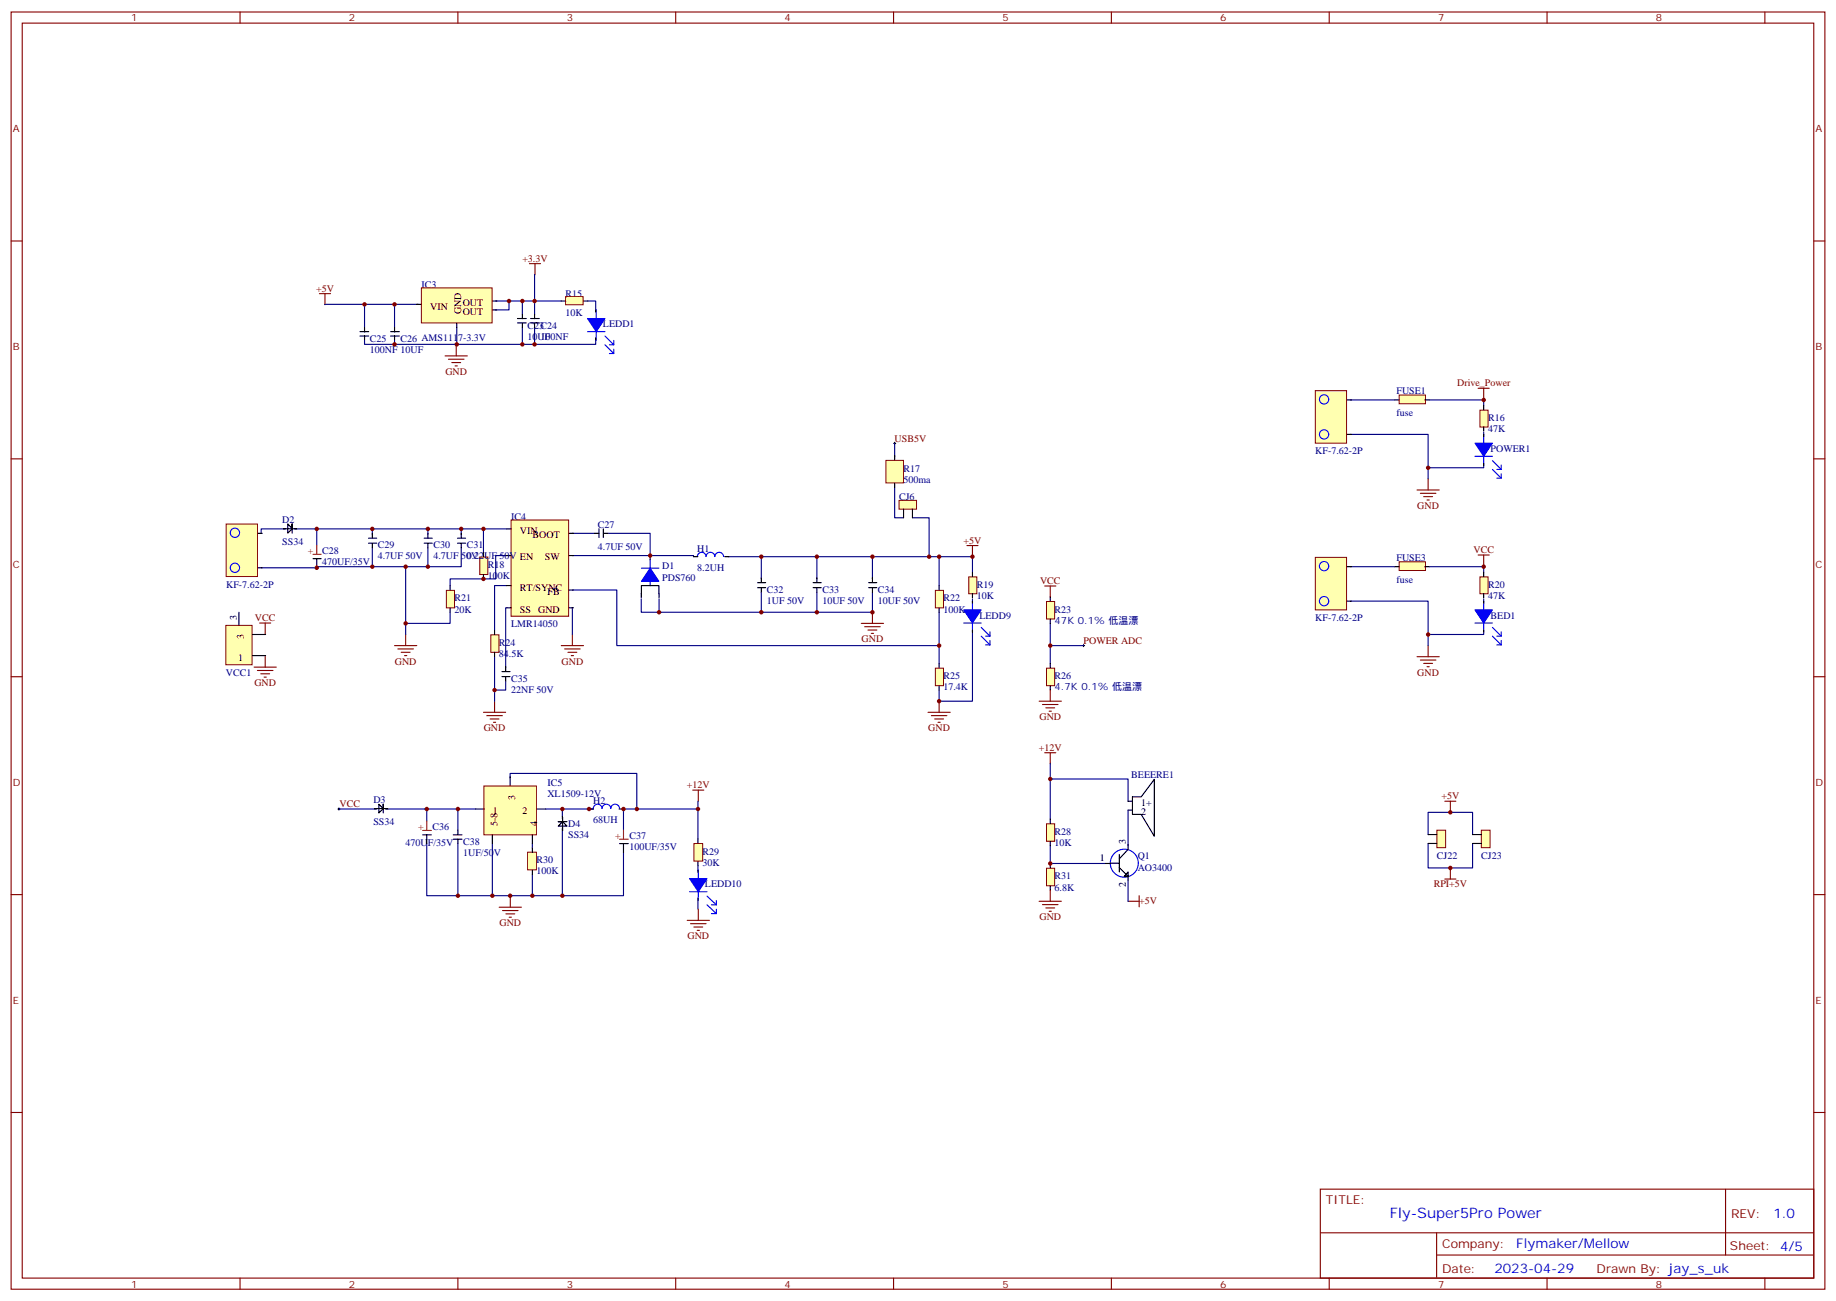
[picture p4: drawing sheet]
<svg xmlns="http://www.w3.org/2000/svg" width="583mm" height="413mm" viewBox="0 0 583 413" stroke-linecap="round" stroke-linejoin="round" font-family="sans-serif">
<g fill="none" stroke="#800000" stroke-width=".35">
<path d="M101.4 93.2h3.5M103.2 93.2v3.5M168.1 83.7h3.5M169.8 83.7v3.5M141.3 112.9h7M142.3 114h5M143.4 115.1h2.8M144.5 116.1h.7M144.8 109.4v3.5M469.2 123.2h3.5M471 123.2v3.6M449.8 155.5h7"/>
<path d="M450.8 156.6h5M451.9 157.6h2.8M453 158.7h.7M453.3 152v3.5M306.9 173.1h3.5M308.7 173.1v3.6M469.2 176.1h3.5M471 176.1v3.6M82.4 197.7h3.5M84.2 197.7v3.6M273.4 197.8h7.1M274.5 198.9h4.9"/>
<path d="M275.5 200h2.8M276.9 194.3v3.5M331.6 186h3.5M333.4 186v3.5M80.7 211.7h7M81.7 212.8h4.9M82.8 213.8h2.8M83.8 214.9h.7M84.2 208.2v3.5M125.2 204.9h7.1M126.3 206h4.9M127.4 207h2.8"/>
<path d="M128.4 208.1h.7M128.8 201.4v3.5M178.2 204.9h7M179.2 206h4.9M180.3 207h2.8M181.3 208.1h.7M181.7 201.4v3.5M276.6 201h.7M333.4 219v3.5M449.8 208.4h7M450.8 209.5h5M451.9 210.5h2.8"/>
<path d="M453 211.6h.7M453.3 204.9v3.5M153.5 226.1h7M154.5 227.1h5M155.6 228.2h2.8M156.6 229.2h.7M157 222.5v3.6M294.6 226.1h7M295.6 227.1h5M296.7 228.2h2.8M297.7 229.2h.7M298.1 222.5v3.6"/>
<path d="M329.8 222.5h7.1M330.9 223.6h4.9M331.6 238.9h3.5M332 224.6h2.8M333 225.7h.7M333.4 238.9v3.5M219.9 250.8h3.5M221.7 250.8v3.5M458.6 254.3h3.5M460.4 254.3v3.5M458.6 279h3.5M460.4 275.4v3.6"/>
<path d="M158.5 287.9h7M159.5 289h5M160.6 290h2.8M161.6 291.1h.7M162 284.4v3.5M218.1 292.1h7.1M219.2 293.1h4.9M220.2 294.2h2.9M221.3 295.3h.7M221.7 288.6v3.5M329.8 286h7.1M330.9 287.1h4.9"/>
<path d="M332 288.1h2.8M333 289.2h.7M333.4 282.5v3.5M358.1 286h3.5M361.6 284.3v3.5"/>
</g>
<path d="M283.6 140.7h.7M284 140.3v.7M343.6 204.9h.7M344 204.5v.7M107.2 256.8h.7M107.6 256.4v.7" fill="none" stroke="#000" stroke-width=".32"/>
<g fill="none" stroke="#000080" stroke-width=".35">
<path d="M103 96.6h29.6M115.7 96.6v7.4M125.2 96.6v7.4M157.3 95.5h20.9M161.6 95.5v2.9h-4.3M165.8 95.5v4.3M169.7 87.1v12.7M186.6 95.5h2.5v2.9M115.7 107.9v1.4h9.5M125.2 107.9v1.4h63.9v-1.4M145 104v5.3M165.8 104v5.3"/>
<path d="M169.7 104v5.3M428.6 137.9h24.7v14.1M428.6 126.9h14.1M453.7 126.9h17.3v1.8M471 137.2v.7M284 154.8v9.5h2.8M284 140.7v4.2M471 147.7v.7h-17.7M90 167.9h-7.1v1.4M94.2 167.9h6.3M118.2 167.9v1.7M118.2 173.8v6"/>
<path d="M128.8 179.8v21.6M128.8 179.8h-28.3v.4h-17.6M135.8 167.9v1.7M135.8 173.8v6M146.4 173.8v6h-17.6M146.4 167.9v1.7M153.5 167.9h-53v5.2M160.9 176.3h-3.6v7.4h-14.4v2.1M160.9 167.9h-7.4v7.4M181.7 176.3h38.4v.4M181.7 169.3h7M193 169.3h13.4v7"/>
<path d="M231.1 176.7h45.8v7M241.7 176.7v7M259.3 176.7v7M276.9 176.7h18M289.6 164.3h5.3v12.4h3.2M298.1 176.7h10.6v4.9M298.1 176.7v9.1M428.6 179.8h14.1M453.7 179.8h17.3v1.8M142.9 194.3v3.5h-14.1M160.9 185.8h-3.9v14.2M160.9 192.9h-.4v19"/>
<path d="M181.7 187.3h14.1v17.6h102.3v-10.6M181.7 192.9v8.5M203.6 190.1v4.2h5.6M209.2 190.1v4.2h32.5M241.7 188v6.3M259.3 188v6.3M276.9 188v6.3h-35.2M308.7 190.1v.7M333.4 197.8v12.7M428.6 190.8h24.7v14.1M471 190.1v.7M157 208.4v14.1"/>
<path d="M160.5 216.2v2.8h-3.5M298.1 204.9v5.6M308.7 200.7v21.8h-10.6v-3.5M333.4 204.9h10.6M471 200.7v.7h-17.7M107.6 256.8h11.3M123.1 256.8h12.4M145.3 256.8v6.7M151 256.8h-15.5v3.8M161.9 246.9v-1.4h40.2v11.3M173.2 256.8h15.2M178.5 256.8v2.4"/>
<path d="M221.5 254.3v12M221.5 256.8h-23.6v6.7M333.4 242.3v17.6M333.4 247.2h24.7v7.1M358.1 257.1v11.3M135.5 267.7v16.6h62.4v-13.8M145.3 267.7v16.6M156.3 267.7v16.6M169 267.7v1.4M169 277.6v6.7M178.5 263.5v20.8M221.5 274.7v1.5"/>
<path d="M333.4 268.4v5.6h17.6M358.1 279.3v6.7M453.3 264.9v-7.1h14.1v7.1M453.3 267.7v7.7h14.1v-7.7M221.5 285.7v2.8"/>
</g>
<path d="M133.8 91.4h22.4v11.1h-22.4z" fill="#ffffb0" stroke="#800000" stroke-width=".32"/>
<path d="M132.3 96.6h1.4M156.3 95.5h1.4M156.3 98.4h1.4M145 102.6v1.4" fill="none" stroke="#000" stroke-width=".35"/>
<path d="M162.2 165h18.3v30.6h-18.3z" fill="#ffffb0" stroke="#800000" stroke-width=".32"/>
<path d="M99.4 177.3h2.5M100.5 177.4v2.8M160.9 167.9h1.4M160.9 176.3h1.4M180.6 169.3h1.4M180.6 176.3h1.4M160.9 185.8h1.4M160.9 192.9h1.4M180.6 187.3h1.4M180.6 192.9h1.4" fill="none" stroke="#000" stroke-width=".35"/>
<path d="M99.4 175.9h2.5M100.5 173.1v2.8" fill="none" stroke="#f00" stroke-width=".35"/>
<path d="M152.3 176.8h2.5v5.5h-2.5z" fill="#ffffb0" stroke="#800000" stroke-width=".32"/>
<path d="M153.5 175.3v1.3M153.5 182.3v1.4" fill="none" stroke="#000" stroke-width=".35"/>
<path d="M141.7 187.4h2.6v5.5h-2.6z" fill="#ffffb0" stroke="#800000" stroke-width=".32"/>
<path d="M142.9 185.8v1.4M142.9 192.9v1.4" fill="none" stroke="#000" stroke-width=".35"/>
<path d="M155.8 201.5h2.6v5.5h-2.6z" fill="#ffffb0" stroke="#800000" stroke-width=".32"/>
<path d="M188.7 169.3h1.4M190.1 167.8v2.8M191.5 167.8v2.8M191.6 169.3h1.4M206.4 176.3v1.4M220.1 176.7h1.4M230 176.7h1.4M157 200v1.3M203.6 188.3v1.4M203.6 188.4v-2.5h5.6v2.5M209.2 188.3v1.4M157 207v1.4" fill="none" stroke="#000" stroke-width=".35"/>
<path d="M206.4 177.5v8.4M229.7 176.6a1.39 1.39 0 0 0-1.4-1.3 1.39 1.39 0 0 0-1.4 1.3 1.39 1.39 0 0 0-1.4-1.3 1.39 1.39 0 0 0-1.4 1.3 1.39 1.39 0 0 0-1.4-1.3 1.39 1.39 0 0 0-1.4 1.3M203.6 180.3h5.6" fill="none" stroke="#00f" stroke-width=".35"/>
<path d="M206.4 180.3l2.8 4.2h-5.6z" fill="#00f" stroke="#00f" stroke-width=".32"/>
<path d="M296.9 187.4h2.6v5.5h-2.6z" fill="#ffffb0" stroke="#800000" stroke-width=".32"/>
<path d="M298.1 185.8v1.4M298.1 192.9v1.4" fill="none" stroke="#000" stroke-width=".35"/>
<path d="M296.9 212.1h2.6v5.5h-2.6z" fill="#ffffb0" stroke="#800000" stroke-width=".32"/>
<path d="M298.1 210.5v1.4M298.1 217.6v1.4" fill="none" stroke="#000" stroke-width=".35"/>
<path d="M153.6 249.4h16.7v15.5h-16.7z" fill="#ffffb0" stroke="#800000" stroke-width=".32"/>
<g fill="none" stroke="#000" stroke-width=".35">
<path d="M118.9 256.6h2.8M118.9 256.8h.7M122.4 256.8h.7M123 256.6h-1.3l-1.4-1.4v2.8l1.4-1.4v-1.4v2.8M151 256.8h2.8M161.9 246.5v2.8M170.4 256.8h2.8M178.5 259.2v.7M178.6 259.4v1.4l-1.4 1.4h2.8l-1.4-1.4h-1.4h2.8M187 256.8h1.4M196.5 256.8h1.4M134.2 265h2.7"/>
<path d="M135.5 264.9v2.8M156.3 264.9v2.8M169 264.9v2.8M178.5 262.8v.7M178.6 260.8v2.8M196.7 267.7h2.7M197.9 267.7v2.8"/>
</g>
<path d="M134.2 263.6h2.7M135.5 260.6v2.8M196.7 266.3h2.7M197.9 263.5v2.7" fill="none" stroke="#f00" stroke-width=".35"/>
<path d="M196.7 256.6a1.39 1.39 0 0 0-1.4-1.4 1.39 1.39 0 0 0-1.4 1.4 1.39 1.39 0 0 0-1.4-1.4 1.39 1.39 0 0 0-1.4 1.4 1.39 1.39 0 0 0-1.4-1.4 1.39 1.39 0 0 0-1.4 1.4" fill="none" stroke="#00f" stroke-width=".35"/>
<path d="M281.2 146.1h5.6v7.2h-5.6z" fill="#ffffb0" stroke="#800000" stroke-width=".32"/>
<path d="M284 144.6v1.4M284 153.4v1.4" fill="none" stroke="#000" stroke-width=".35"/>
<path d="M71.8 166.3h9.9v16.7h-9.9z" fill="#ffffb0" stroke="#800000" stroke-width=".32"/>
<g fill="none" stroke="#00f" stroke-width=".35">
<circle cx="74.6" cy="169.1" r="1.47"/>
<circle cx="74.6" cy="180.2" r="1.47"/>
</g>
<path d="M81.9 169.3h1.4M81.9 180.2h1.4" fill="none" stroke="#000" stroke-width=".35"/>
<path d="M417.5 124h9.9v16.6h-9.9z" fill="#ffffb0" stroke="#800000" stroke-width=".32"/>
<g fill="none" stroke="#00f" stroke-width=".35">
<circle cx="420.3" cy="137.9" r="1.47"/>
<circle cx="420.3" cy="126.8" r="1.47"/>
</g>
<path d="M427.6 137.9h1.4M427.6 126.9h1.4" fill="none" stroke="#000" stroke-width=".35"/>
<path d="M444.1 125.4h8.4v2.7h-8.4z" fill="#ffffb0" stroke="#800000" stroke-width=".32"/>
<path d="M442.7 126.9h1.4M452.3 126.9h1.4" fill="none" stroke="#000" stroke-width=".35"/>
<path d="M444.1 178.3h8.4v2.8h-8.4z" fill="#ffffb0" stroke="#800000" stroke-width=".32"/>
<path d="M442.7 179.8h1.4M452.3 179.8h1.4M351 274h1.4M352.5 273.9h2.8M355.3 275.3l2.8 2.8h-1.2h1.2v-1.4l-1.2 1.4M355.3 271.2v5.5M358.1 268v1.4M358.1 277.9v1.4M358.1 269.6l-2.8 3" fill="none" stroke="#000" stroke-width=".35"/>
<circle cx="356.9" cy="273.9" r="4.4" fill="none" stroke="#00f" stroke-width=".35"/>
<path d="M332.2 261.4h2.6v5.6h-2.6z" fill="#ffffb0" stroke="#800000" stroke-width=".32"/>
<path d="M333.4 259.9v1.4M333.4 267v1.4" fill="none" stroke="#000" stroke-width=".35"/>
<path d="M332.2 275.6h2.6v5.5h-2.6z" fill="#ffffb0" stroke="#800000" stroke-width=".32"/>
<path d="M358.1 254.3h1.4M358.1 257.1h1.4M359.5 252.9h2.7l4.2-5.6v18.1l-4.2-7h-2.7zM333.4 274v1.4M333.4 281.1v1.4" fill="none" stroke="#000" stroke-width=".35"/>
<path d="M285.4 158.8h5.5v2.8h-5.5z" fill="#ffffb0" stroke="#800000" stroke-width=".32"/>
<path d="M286.8 161.5v2.8M289.6 161.5v2.8" fill="none" stroke="#000" stroke-width=".35"/>
<path d="M332.2 190.9h2.6v5.5h-2.6z" fill="#ffffb0" stroke="#800000" stroke-width=".32"/>
<path d="M333.4 189.4v1.4M333.4 196.4v1.4" fill="none" stroke="#000" stroke-width=".35"/>
<path d="M332.2 212.1h2.6v5.5h-2.6z" fill="#ffffb0" stroke="#800000" stroke-width=".32"/>
<path d="M189.1 98.4v.6M189.1 107.2v.7M471 137.9v.7M471 147v.7M308.7 190.8v.7M308.7 200v.7M471 190.8v.7M471 200v.7M333.4 210.5v1.4M333.4 217.6v1.4M221.5 276.2v.6M221.5 285v.7" fill="none" stroke="#000" stroke-width=".35"/>
<g fill="none" stroke="#00f" stroke-width=".35">
<path d="M189.3 98.3v9.7M186.5 105.3h5.5M192 106.6l2.8 2.8M192 109.4l2.8 2.8M193.4 109.4h1.4M193.4 112.2h1.4M194.8 108v1.4M194.8 110.8v1.4M471 137.9v9.7M468.2 144.8h5.5M473.7 146.2l2.8 2.8M473.7 149l2.8 2.8"/>
<path d="M475.1 149h1.4M475.1 151.8h1.4M476.5 147.6v1.4M476.5 150.4v1.4M305.9 197.7h5.6M308.7 190.8v9.7M311.5 199.1l2.7 2.8M468.2 197.7h5.5M471 190.8v9.7M473.7 199.1l2.8 2.8M311.5 201.9l2.7 2.8M312.8 201.9h1.4"/>
<path d="M312.8 204.7h1.4M314.2 200.5v1.4M314.2 203.3v1.4M473.7 201.9l2.8 2.8M475.1 201.9h1.4M475.1 204.7h1.4M476.5 200.5v1.4M476.5 203.3v1.4M221.7 276.1v9.7M218.9 283h5.5M224.4 284.4l3 2.8M224.4 287.2l3 2.7"/>
<path d="M225.8 287.2h1.6M225.8 289.9h1.6M227.4 285.8v1.4M227.4 288.6v1.3"/>
</g>
<g fill="#00f" stroke="#00f" stroke-width=".32">
<path d="M186.5 101.1h5.5l-2.7 4.2z"/>
<path d="M305.9 193.6h5.6l-2.8 4.1z"/>
<path d="M468.2 140.6h5.5l-2.7 4.2z"/>
<path d="M468.2 193.6h5.5l-2.7 4.1z"/>
<path d="M218.9 278.8h5.5l-2.7 4.2z"/>
</g>
<path d="M417.5 176.9h9.9v16.7h-9.9z" fill="#ffffb0" stroke="#800000" stroke-width=".32"/>
<g fill="none" stroke="#00f" stroke-width=".35">
<circle cx="420.3" cy="179.7" r="1.47"/>
<circle cx="420.3" cy="190.8" r="1.47"/>
</g>
<path d="M427.6 179.8h1.4M427.6 190.8h1.4" fill="none" stroke="#000" stroke-width=".35"/>
<path d="M71.7 198.5h8.3v12.5h-8.3z" fill="#ffffb0" stroke="#800000" stroke-width=".32"/>
<path d="M75.8 194.3v4.2M80.1 208.1h4.2M80.1 201.4h4.2" fill="none" stroke="#000" stroke-width=".35"/>
<path d="M167.5 270.5h2.8v5.6h-2.8z" fill="#ffffb0" stroke="#800000" stroke-width=".32"/>
<path d="M169 269.1v1.4M169 276.2v1.4" fill="none" stroke="#000" stroke-width=".35"/>
<path d="M220.3 267.7h2.7v5.6h-2.7z" fill="#ffffb0" stroke="#800000" stroke-width=".32"/>
<path d="M221.5 266.3v1.4M221.5 273.4v1.3" fill="none" stroke="#000" stroke-width=".35"/>
<path d="M307.5 183.1h2.6v5.3h-2.6z" fill="#ffffb0" stroke="#800000" stroke-width=".32"/>
<g fill="none" stroke="#000" stroke-width=".35">
<path d="M165.8 99.8v1.4M169.7 99.8v1.4M114.3 106.6h2.7M114.3 105.3h2.7M115.7 104v1.4M115.7 106.5v1.4M124 106.6h2.8M124 105.3h2.8M125.2 104v1.4M125.2 106.5v1.4M164.3 102.5h2.7M164.3 101.1h2.7"/>
<path d="M165.8 102.6v1.4M168.4 102.5h2.8M168.4 101.1h2.8M169.7 102.6v1.4M117 172.4h2.6M117 170.8h2.6M118.2 169.3v1.4M118.2 172.5v1.3M134.6 172.4h2.6M134.6 170.8h2.6M135.8 169.3v1.4M135.8 172.5v1.3"/>
<path d="M145.2 172.4h2.6M145.2 170.8h2.6M146.4 169.3v1.4M146.4 172.5v1.3M240.5 186.5h2.5M240.5 184.9h2.5M241.7 183.4v1.4M241.7 186.6v1.4M258.1 186.5h2.6M258.1 184.9h2.6M259.3 183.4v1.4M259.3 186.6v1.4"/>
<path d="M275.7 186.5h2.6M275.7 184.9h2.6M276.9 183.4v1.4M276.9 186.6v1.4M308.7 181.6v1.4M308.7 188.3v1.4M159.3 214.7h2.6M159.3 213.1h2.6M160.5 211.6v1.4M160.5 214.8v1.4M143.9 266.3h2.8M143.9 265h2.8"/>
<path d="M145.3 263.5v1.3M145.3 266.3v1.4"/>
</g>
<path d="M179.5 94.1h5.6v2.6h-5.6z" fill="#ffffb0" stroke="#800000" stroke-width=".32"/>
<path d="M178.2 95.5h1.3M185.2 95.5h1.4" fill="none" stroke="#000" stroke-width=".35"/>
<path d="M469.8 130.2h2.5v5.3h-2.5z" fill="#ffffb0" stroke="#800000" stroke-width=".32"/>
<path d="M471 128.7v1.4M471 135.4v1.4" fill="none" stroke="#000" stroke-width=".35"/>
<path d="M469.8 183.1h2.5v5.3h-2.5z" fill="#ffffb0" stroke="#800000" stroke-width=".32"/>
<path d="M92.7 167.8l-2.7 .1M93.5 167.9h.7M94.1 167.8h-1.4l-1.4-1.6v3l1.4-1.4v-1.6v3M471 181.6v1.4M471 188.3v1.4" fill="none" stroke="#000" stroke-width=".35"/>
<path d="M456.1 263.5h2.8v5.5h-2.8z" fill="#ffffb0" stroke="#800000" stroke-width=".32"/>
<path d="M453.3 264.9h2.8M453.3 267.7h2.8" fill="none" stroke="#000" stroke-width=".35"/>
<path d="M470.2 263.5h2.8v5.5h-2.8z" fill="#ffffb0" stroke="#800000" stroke-width=".32"/>
<path d="M467.4 264.9h2.8M467.4 267.7h2.8" fill="none" stroke="#000" stroke-width=".35"/>
<g fill="none" stroke="#870000" stroke-width=".35">
<path d="M3.5 3.8h575.8v405.4h-575.8zM7.1 7.3h568.6v398.3h-568.6zM76.2 3.8v3.5M145.3 3.8v3.5M214.5 3.8v3.5M283.6 3.8v3.5M352.8 3.8v3.5M421.9 3.8v3.5M491.1 3.8v3.5M560.2 3.8v3.5M3.5 76.5h3.6M575.7 76.5h3.6"/>
<path d="M3.5 145.6h3.6M575.7 145.6h3.6M3.5 214.8h3.6M575.7 214.8h3.6M3.5 283.9h3.6M575.7 283.9h3.6M3.5 353.1h3.6M575.7 353.1h3.6M419.1 377.4h156.6v28.2h-156.6zM547.7 377.4v20.9M419.1 391.2h156.5M456 398.3h119.6"/>
<path d="M456 391.2v14.2M76.2 405.6v3.6M145.3 405.6v3.6M214.5 405.6v3.6M283.6 405.6v3.6M352.8 405.6v3.6M421.9 405.6v3.6M491.1 405.6v3.6M560.2 405.6v3.6"/>
</g>
<g fill="#800000">
<circle cx="100.5" cy="180.2" r=".71"/>
<circle cx="100.5" cy="167.9" r=".71"/>
<circle cx="115.7" cy="96.6" r=".71"/>
<circle cx="118.2" cy="179.8" r=".71"/>
<circle cx="118.2" cy="167.9" r=".71"/>
<circle cx="125.2" cy="109.3" r=".71"/>
<circle cx="125.2" cy="96.6" r=".71"/>
<circle cx="128.8" cy="197.8" r=".71"/>
<circle cx="128.8" cy="179.8" r=".71"/>
<circle cx="135.5" cy="256.8" r=".71"/>
<circle cx="135.8" cy="179.8" r=".71"/>
<circle cx="135.8" cy="167.9" r=".71"/>
<circle cx="145" cy="109.3" r=".71"/>
<circle cx="145.3" cy="284.3" r=".71"/>
<circle cx="145.3" cy="256.8" r=".71"/>
<circle cx="146.4" cy="167.9" r=".71"/>
<circle cx="153.5" cy="183.7" r=".71"/>
<circle cx="153.5" cy="167.9" r=".71"/>
<circle cx="156.3" cy="284.3" r=".71"/>
<circle cx="157" cy="219" r=".71"/>
<circle cx="161.6" cy="95.5" r=".71"/>
<circle cx="161.9" cy="284.3" r=".71"/>
<circle cx="165.8" cy="109.3" r=".71"/>
<circle cx="165.8" cy="95.5" r=".71"/>
<circle cx="169" cy="284.3" r=".71"/>
<circle cx="169.7" cy="109.3" r=".71"/>
<circle cx="169.7" cy="95.5" r=".71"/>
<circle cx="178.5" cy="284.3" r=".71"/>
<circle cx="178.5" cy="256.8" r=".71"/>
<circle cx="187" cy="256.8" r=".71"/>
<circle cx="197.9" cy="256.8" r=".71"/>
<circle cx="202.1" cy="256.8" r=".71"/>
<circle cx="206.4" cy="176.3" r=".71"/>
<circle cx="209.2" cy="194.3" r=".71"/>
<circle cx="221.5" cy="256.8" r=".71"/>
<circle cx="241.7" cy="194.3" r=".71"/>
<circle cx="241.7" cy="176.7" r=".71"/>
<circle cx="259.3" cy="194.3" r=".71"/>
<circle cx="259.3" cy="176.7" r=".71"/>
<circle cx="276.9" cy="194.3" r=".71"/>
<circle cx="276.9" cy="176.7" r=".71"/>
<circle cx="294.9" cy="176.7" r=".71"/>
<circle cx="298.1" cy="222.5" r=".71"/>
<circle cx="298.1" cy="204.9" r=".71"/>
<circle cx="298.1" cy="176.7" r=".71"/>
<circle cx="308.7" cy="176.7" r=".71"/>
<circle cx="333.4" cy="274" r=".71"/>
<circle cx="333.4" cy="247.2" r=".71"/>
<circle cx="333.4" cy="204.9" r=".71"/>
<circle cx="453.3" cy="201.4" r=".71"/>
<circle cx="453.3" cy="148.4" r=".71"/>
<circle cx="460.4" cy="275.4" r=".71"/>
<circle cx="460.4" cy="257.8" r=".71"/>
<circle cx="471" cy="179.8" r=".71"/>
<circle cx="471" cy="126.9" r=".71"/>
</g>
<text font-size="4.6" fill="#00f" x="441.2" y="386.4">Fly-Super5Pro Power</text>
<g font-size="4.2" fill="#00f">
<text x="562.9" y="386.7">1.0</text>
<text x="481.3" y="396.2">Flymaker/Mellow</text>
<text x="474.4" y="404">2023-04-29</text>
</g>
<g font-size="3.9" fill="#800">
<text x="420.9" y="382">TITLE:</text>
<text x="549.5" y="386.7">REV:</text>
<text x="457.8" y="396.2">Company:</text>
<text x="549.1" y="396.8">Sheet: 4/5</text>
<text x="457.8" y="403.9">Date:</text>
<text x="506.8" y="403.9">Drawn By: jay_s_uk</text>
</g>
<g font-size="3.2" fill="#800">
<text x="41.6" y="6.8">1</text>
<text x="110.8" y="6.8">2</text>
<text x="179.9" y="6.8">3</text>
<text x="249.1" y="6.8">4</text>
<text x="318.2" y="6.8">5</text>
<text x="387.3" y="6.8">6</text>
<text x="456.5" y="6.8">7</text>
<text x="525.6" y="6.8">8</text>
<text x="4.1" y="41.9">A</text>
<text x="576.3" y="41.9">A</text>
<text x="4.1" y="111.1">B</text>
<text x="576.3" y="111.1">B</text>
<text x="4.1" y="180.2">C</text>
<text x="576.3" y="180.2">C</text>
<text x="4.1" y="249.3">D</text>
<text x="576.3" y="249.3">D</text>
<text x="4.1" y="318.5">E</text>
<text x="576.3" y="318.5">E</text>
<text x="41.6" y="408.6">1</text>
<text x="110.8" y="408.6">2</text>
<text x="179.9" y="408.6">3</text>
<text x="249.1" y="408.6">4</text>
<text x="318.2" y="408.6">5</text>
<text x="387.3" y="408.6">6</text>
<text x="456.5" y="408.6">7</text>
<text x="525.6" y="408.6">8</text>
</g>
<g font-size="3.2" fill="#800000">
<text x="165.8" y="83">+3.3V</text>
<text x="100.3" y="92.6">+5V</text>
<text x="141.4" y="119">GND</text>
<text x="462.5" y="122.6">Drive_Power</text>
<text x="284" y="140.1">USB5V</text>
<text x="449.9" y="161.6">GND</text>
<text x="305.9" y="172.5">+5V</text>
<text x="467.7" y="175.5">VCC</text>
<text x="330.1" y="185.3">VCC</text>
<text x="80.9" y="197.1">VCC</text>
<text x="273.5" y="203.9">GND</text>
<text x="344" y="204.3">POWER ADC</text>
<text x="125.3" y="211">GND</text>
<text x="178.3" y="211">GND</text>
<text x="449.9" y="214.5">GND</text>
<text x="80.8" y="217.8">GND</text>
<text x="153.6" y="232.1">GND</text>
<text x="294.7" y="232.1">GND</text>
<text x="329.9" y="228.6">GND</text>
<text x="329.8" y="238.3">+12V</text>
<text x="218" y="250.1">+12V</text>
<text x="107.8" y="256">VCC</text>
<text x="457.5" y="253.6">+5V</text>
<text x="455.1" y="281.5">RPI+5V</text>
<text x="361.6" y="287">+5V</text>
<text x="158.6" y="294">GND</text>
<text x="329.9" y="292.1">GND</text>
<text x="218.2" y="298.2">GND</text>
</g>
<g font-size="3.2" fill="#000080">
<text x="133.8" y="91.4">IC3</text>
<text x="179.5" y="94.1">R15</text>
<text x="179.5" y="100.2">10K</text>
<text x="167.4" y="107.8">10UF</text>
<text x="167.4" y="104.3">C23C24</text>
<text x="171.6" y="107.8">100NF</text>
<text x="191.4" y="103.9">LEDD1</text>
<text x="117.4" y="112">100NF 10UF</text>
<text x="117.4" y="108.4">C25</text>
<text x="127.1" y="108.4">C26 AMS1117-3.3V</text>
<text x="443.3" y="125">FUSE1</text>
<text x="443.3" y="132.1">fuse</text>
<text x="472.3" y="137.2">47K</text>
<text x="472.3" y="133.7">R16</text>
<text x="473.2" y="143.5">POWER1</text>
<text x="286.8" y="149.6">R17</text>
<text x="417.5" y="144.2">KF-7.62-2P</text>
<text x="286.8" y="153.2">500ma</text>
<text x="285.4" y="158.8">CJ6</text>
<text x="89.6" y="165.9">D2</text>
<text x="162.2" y="165">IC4</text>
<text x="189.8" y="167.5">C27</text>
<text x="89.6" y="173.1">SS34</text>
<text x="119.9" y="174">C29</text>
<text x="137.6" y="174">C30</text>
<text x="148.1" y="174">C31</text>
<text x="102.3" y="179.4">470UF/35V</text>
<text x="102.3" y="175.9">C28</text>
<text x="119.9" y="177.5">4.7UF 50V</text>
<text x="137.6" y="177.5">4.7UF 50V</text>
<text x="148.1" y="177.5">0.22UF 50V EN</text>
<text x="189.8" y="174.5">4.7UF 50V</text>
<text x="221.3" y="175.3">H1</text>
<text x="443.3" y="177.9">FUSE3</text>
<text x="154.8" y="183.8">100K</text>
<text x="154.8" y="180.3">R18</text>
<text x="210.2" y="184.2">PDS760</text>
<text x="210.2" y="180.7">D1</text>
<text x="221.3" y="181.3">8.2UH</text>
<text x="443.3" y="185">fuse</text>
<text x="71.8" y="186.5">KF-7.62-2P</text>
<text x="144.3" y="190.9">R21</text>
<text x="243.4" y="191.6">1UF 50V</text>
<text x="243.4" y="188.1">C32</text>
<text x="261" y="191.6">10UF 50V</text>
<text x="261" y="188.1">C33</text>
<text x="278.7" y="191.6">10UF 50V</text>
<text x="278.7" y="188.1">C34</text>
<text x="299.5" y="190.9">R22</text>
<text x="310.1" y="190.1">10K</text>
<text x="310.1" y="186.6">R19</text>
<text x="472.3" y="190.1">47K</text>
<text x="472.3" y="186.6">R20</text>
<text x="144.3" y="194.4">20K</text>
<text x="299.5" y="194.4">100K</text>
<text x="310.9" y="196.4">LEDD9</text>
<text x="334.8" y="197.9">47K 0.1% 低温漂</text>
<text x="334.8" y="194.4">R23</text>
<text x="417.5" y="197.1">KF-7.62-2P</text>
<text x="473.2" y="196.4">BED1</text>
<text x="162.2" y="199.1">LMR14050</text>
<text x="158.4" y="208.5">84.5K</text>
<text x="158.4" y="205">R24</text>
<text x="71.7" y="214.5">VCC1</text>
<text x="299.5" y="215.6">R25</text>
<text x="334.8" y="215.6">R26</text>
<text x="162.3" y="219.8">22NF 50V</text>
<text x="162.3" y="216.3">C35</text>
<text x="299.5" y="219.1">17.4K</text>
<text x="334.8" y="219.1">4.7K 0.1% 低温漂</text>
<text x="173.7" y="249.4">IC5</text>
<text x="359.1" y="247">BEEERE1</text>
<text x="118.5" y="254.9">D3</text>
<text x="173.7" y="253">XL1509-12V</text>
<text x="188.3" y="255.2">H2</text>
<text x="118.5" y="261.9">SS34</text>
<text x="137.3" y="263.6">C36</text>
<text x="180.3" y="262.6">D4</text>
<text x="188.3" y="261.2">68UH</text>
<text x="128.8" y="268.4">470UF/35V</text>
<text x="147" y="268.1">C38</text>
<text x="180.3" y="266.1">SS34</text>
<text x="199.8" y="269.9">100UF/35V</text>
<text x="199.8" y="266.3">C37</text>
<text x="334.8" y="268.5">10K</text>
<text x="334.8" y="265">R28</text>
<text x="147" y="271.7">1UF/50V</text>
<text x="170.3" y="274">R30</text>
<text x="223" y="274.8">30K</text>
<text x="223" y="271.3">R29</text>
<text x="361.1" y="272.8">Q1</text>
<text x="456.1" y="272.6">CJ22</text>
<text x="470.2" y="272.6">CJ23</text>
<text x="170.3" y="277.5">100K</text>
<text x="223.8" y="281.6">LEDD10</text>
<text x="334.8" y="279.1">R31</text>
<text x="361.1" y="276.3">AO3400</text>
<text x="334.8" y="282.6">6.8K</text>
</g>
<g font-size="3.2">
<text x="136.6" y="98.3">VIN</text>
<text x="146.4" y="99.7" transform="rotate(-90 146.4 99.7)">GND</text>
<text x="146.9" y="97.1">OUT</text>
<text x="146.9" y="99.9">OUT</text>
<text x="165.1" y="169.4">VIN</text>
<text x="169.1" y="170.8">BOOT</text>
<text x="172.9" y="177.7">SW</text>
<text x="165.1" y="187.5">RT/SYNC</text>
<text x="173.8" y="188.8">FB</text>
<text x="75.1" y="196.7" transform="rotate(-90 75.1 196.7)">3</text>
<text x="165.1" y="194.4">SS</text>
<text x="170.8" y="194.4">GND</text>
<text x="77.4" y="202.9" transform="rotate(-90 77.4 202.9)">3</text>
<text x="75.6" y="209.8">1</text>
<text x="163.6" y="253.9" transform="rotate(-90 163.6 253.9)">3</text>
<text x="362.3" y="255.9">1+</text>
<text x="156.4" y="258.2">1</text>
<text x="158" y="262.1" transform="rotate(-90 158 262.1)">5-8</text>
<text x="165.9" y="258.2">2</text>
<text x="170.5" y="262.1" transform="rotate(-90 170.5 262.1)">4</text>
<text x="362.3" y="258.6">2</text>
<text x="357.4" y="267.8" transform="rotate(-90 357.4 267.8)">3</text>
<text x="349.2" y="273.2">1</text>
<text x="357.4" y="281.5" transform="rotate(-90 357.4 281.5)">2</text>
</g>
<g font-size="3.2" fill="#f00">
<text x="97.8" y="175.9">+</text>
<text x="132.8" y="263.6">+</text>
<text x="195.3" y="266.3">+</text>
</g>
</svg>
